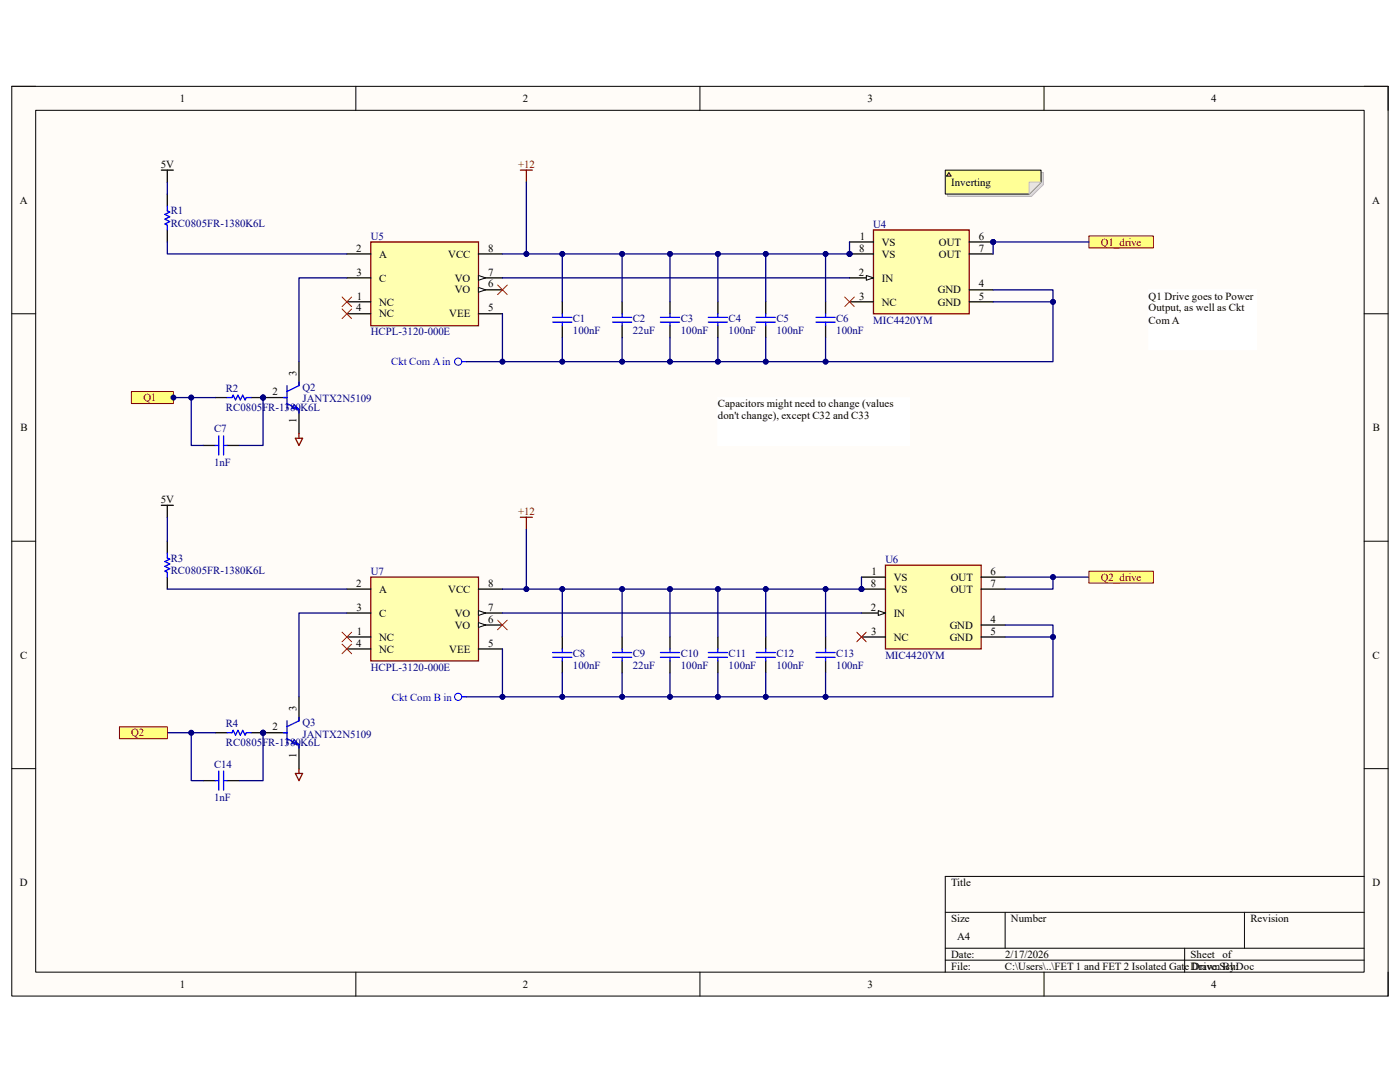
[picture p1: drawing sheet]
<svg xmlns="http://www.w3.org/2000/svg" width="279mm" height="216mm" viewBox="0 0 279 216" stroke-linecap="round" stroke-linejoin="round" font-family="sans-serif">
<path d="M2.3 17.2h274.7v181.6h-274.7z" fill-rule="evenodd" fill="#fffcf8"/>
<path d="M2.3 17.2h274.7v181.6h-274.7z" fill="none" stroke="#000" stroke-width=".2"/>
<path d="M7.1 22h265.1v172h-265.1z" fill-rule="evenodd" fill="#fffcf8"/>
<g fill="none" stroke="#000" stroke-width=".2">
<path d="M2.3 17.2h4.8M71 17.2v4.8M139.7 17.2v4.8M208.4 17.2v4.8M272.2 17.2h4.8v4.8M7.1 22h265.1v172h-265.1zM2.3 62.6h4.8M272.2 62.6h4.8M2.3 108h4.8M272.2 108h4.8M2.3 153.4h4.8M272.2 153.4h4.8"/>
<path d="M272.2 174.9h-83.6v19.1M71 194v4.8M139.7 194v4.8M188.6 182h83.6M188.6 189.2h83.6M188.6 191.6h83.6M200.6 182v7.2M208.4 194v4.8M236.4 189.2v4.8M248.4 182v7.2M277 194v4.8"/>
</g>
<path d="M32.2 33.9h2.4M33.4 33.9v2.4" fill="none" stroke="#000" stroke-width=".25"/>
<path d="M74 48.3h21.5v16.7h-21.5z" fill-rule="evenodd" fill="#ffffb0"/>
<path d="M74 48.3h21.5v16.7h-21.5z" fill="none" stroke="#800000" stroke-width=".25"/>
<path d="M69.2 50.7h4.8M69.2 55.4h4.8M95.5 50.7h4.8M95.5 55.4h4.8M69.2 60.2h4.8M69.2 62.6h4.8M95.5 62.6h4.8" fill="none" stroke="#000" stroke-width=".25"/>
<path d="M95.5 55l1.4 .4-1.4 .5z" fill="#f8fcff"/>
<path d="M95.5 55l1.4 .4-1.4 .5z" fill="none" stroke="#000" stroke-width=".2"/>
<path d="M95.5 57.8h4.8" fill="none" stroke="#000" stroke-width=".25"/>
<path d="M95.5 57.4l1.4 .4-1.4 .5z" fill="#f8fcff"/>
<path d="M95.5 57.4l1.4 .4-1.4 .5z" fill="none" stroke="#000" stroke-width=".2"/>
<circle cx="52.5" cy="79.3" r=".48" fill="#000080"/>
<circle cx="52.5" cy="79.3" r=".48" fill="none" stroke="#000080" stroke-width=".2"/>
<path d="M52.5 79.3h4.8" fill="none" stroke="#000" stroke-width=".25"/>
<circle cx="52.5" cy="79.3" r=".48" fill="#000080"/>
<circle cx="52.5" cy="79.3" r=".48" fill="none" stroke="#000080" stroke-width=".2"/>
<path d="M59.7 72.2v4.7M59.7 81.7v4.8M32.2 100.8h2.4M33.4 100.8v2.4" fill="none" stroke="#000" stroke-width=".25"/>
<path d="M56.6 79.3h.7M57.3 76.9v4.8M59.7 76.2v.7l-2.4 1.2M92.1 72.2h1M57.3 80.5l2.4 1.2M58.7 80.8l1 .9-1.5-.2zM59.7 81.7v.7" fill="none" stroke="#00f" stroke-width=".25"/>
<path d="M58.9 87.5h1.5l-.7 1.4zM59.7 86.5v1" fill="none" stroke="#800000" stroke-width=".25"/>
<circle cx="91.4" cy="72.2" r=".72" fill="none" stroke="#00f" stroke-width=".2"/>
<path d="M74 115.2h21.5v16.7h-21.5z" fill-rule="evenodd" fill="#ffffb0"/>
<path d="M74 115.2h21.5v16.7h-21.5z" fill="none" stroke="#800000" stroke-width=".25"/>
<path d="M69.2 117.5h4.8M95.5 117.5h4.8M69.2 122.3h4.8M69.2 127.1h4.8M69.2 129.5h4.8M95.5 122.3h4.8M95.5 129.5h4.8" fill="none" stroke="#000" stroke-width=".25"/>
<path d="M95.5 121.8l1.4 .5-1.4 .5z" fill="#f8fcff"/>
<path d="M95.5 121.8l1.4 .5-1.4 .5z" fill="none" stroke="#000" stroke-width=".2"/>
<path d="M95.5 124.7h4.8" fill="none" stroke="#000" stroke-width=".25"/>
<path d="M95.5 124.2l1.4 .5-1.4 .5z" fill="#f8fcff"/>
<path d="M95.5 124.2l1.4 .5-1.4 .5z" fill="none" stroke="#000" stroke-width=".2"/>
<circle cx="52.5" cy="146.2" r=".48" fill="#000080"/>
<circle cx="52.5" cy="146.2" r=".48" fill="none" stroke="#000080" stroke-width=".2"/>
<path d="M52.5 146.2h4.8" fill="none" stroke="#000" stroke-width=".25"/>
<circle cx="52.5" cy="146.2" r=".48" fill="#000080"/>
<circle cx="52.5" cy="146.2" r=".48" fill="none" stroke="#000080" stroke-width=".2"/>
<path d="M59.7 139v4.8M59.7 148.6v4.8" fill="none" stroke="#000" stroke-width=".25"/>
<path d="M56.6 146.2h.7M57.3 143.8v4.8M57.3 147.4l2.4 1.2M58.7 147.6l1 1-1.5-.2zM59.7 143.1v.7l-2.4 1.2M59.7 148.6v.7" fill="none" stroke="#00f" stroke-width=".25"/>
<path d="M58.9 154.3h1.5l-.7 1.5zM59.7 153.4v.9" fill="none" stroke="#800000" stroke-width=".25"/>
<circle cx="171.9" cy="117.5" r=".48" fill="#000080"/>
<circle cx="171.9" cy="117.5" r=".48" fill="none" stroke="#000080" stroke-width=".2"/>
<path d="M176.7 112.8h19.1v16.7h-19.1z" fill-rule="evenodd" fill="#ffffb0"/>
<path d="M176.7 112.8h19.1v16.7h-19.1z" fill="none" stroke="#800000" stroke-width=".25"/>
<path d="M171.9 122.3h4.8" fill="none" stroke="#000" stroke-width=".25"/>
<path d="M175.3 121.8l1.4 .5-1.4 .5z" fill="#f8fcff"/>
<path d="M175.3 121.8l1.4 .5-1.4 .5z" fill="none" stroke="#000" stroke-width=".2"/>
<path d="M171.9 115.2h4.8M171.9 117.5h4.8M171.9 127.1h4.8" fill="none" stroke="#000" stroke-width=".25"/>
<circle cx="171.9" cy="117.5" r=".48" fill="#000080"/>
<circle cx="171.9" cy="117.5" r=".48" fill="none" stroke="#000080" stroke-width=".2"/>
<path d="M195.8 115.2h4.8M195.8 117.5h4.8M195.8 124.7h4.8M195.8 127.1h4.8" fill="none" stroke="#000" stroke-width=".25"/>
<circle cx="91.4" cy="139" r=".72" fill="none" stroke="#00f" stroke-width=".2"/>
<path d="M92.1 139h1" fill="none" stroke="#00f" stroke-width=".25"/>
<path d="M143.3 79.3h38.2v9.6h-38.2z" fill-rule="evenodd" fill="#fff"/>
<path d="M143.3 79.3h38.2v9.6h-38.2z" fill="none" stroke="#fff" stroke-width=".2"/>
<circle cx="169.5" cy="50.7" r=".48" fill="#000080"/>
<circle cx="169.5" cy="50.7" r=".48" fill="none" stroke="#000080" stroke-width=".2"/>
<circle cx="198.2" cy="48.3" r=".48" fill="#000080"/>
<circle cx="198.2" cy="48.3" r=".48" fill="none" stroke="#000080" stroke-width=".2"/>
<path d="M174.3 45.9h19.1v16.7h-19.1z" fill-rule="evenodd" fill="#ffffb0"/>
<path d="M174.3 45.9h19.1v16.7h-19.1z" fill="none" stroke="#800000" stroke-width=".25"/>
<path d="M169.5 55.4h4.8" fill="none" stroke="#000" stroke-width=".25"/>
<path d="M172.9 55l1.4 .4-1.4 .5z" fill="#f8fcff"/>
<path d="M172.9 55l1.4 .4-1.4 .5z" fill="none" stroke="#000" stroke-width=".2"/>
<path d="M169.5 48.3h4.8M169.5 50.7h4.8M169.5 60.2h4.8" fill="none" stroke="#000" stroke-width=".25"/>
<circle cx="169.5" cy="50.7" r=".48" fill="#000080"/>
<circle cx="169.5" cy="50.7" r=".48" fill="none" stroke="#000080" stroke-width=".2"/>
<path d="M193.4 57.8h4.8M193.4 48.3h4.8M193.4 60.2h4.8" fill="none" stroke="#000" stroke-width=".25"/>
<circle cx="198.2" cy="48.3" r=".48" fill="#000080"/>
<circle cx="198.2" cy="48.3" r=".48" fill="none" stroke="#000080" stroke-width=".2"/>
<g fill="none" stroke="#000" stroke-width=".25">
<path d="M33.4 38.7v2.4M33.4 45.9v2.4M193.4 50.7h4.8M112.2 60.2v2.4M112.2 65v2.4M124.2 60.2v2.4M124.2 65v2.4M133.7 60.2v2.4M133.7 65v2.4M143.3 60.2v2.4M143.3 65v2.4M152.8 60.2v2.4"/>
<path d="M152.8 65v2.4M164.8 60.2v2.4M164.8 65v2.4M40.6 88.9h2.3M45.3 88.9h2.4M33.4 108v2.4M33.4 115.2v2.3M112.2 127.1v2.4M112.2 131.9v2.4M124.2 127.1v2.4M124.2 131.9v2.4M133.7 127.1v2.4"/>
<path d="M133.7 131.9v2.4M143.3 127.1v2.4M143.3 131.9v2.4M152.8 127.1v2.4M152.8 131.9v2.4M164.8 127.1v2.4M164.8 131.9v2.4M40.6 155.8h2.3M45.3 155.8h2.4"/>
</g>
<g fill="none" stroke="#f00" stroke-width=".2">
<path d="M68.3 59.3l1.9 1.9M70.2 59.3l-1.9 1.9M99.3 56.9l1.9 1.9M101.2 56.9l-1.9 1.9M168.6 59.3l1.9 1.9M170.5 59.3l-1.9 1.9M68.3 61.7l1.9 1.9M70.2 61.7l-1.9 1.9M68.3 126.1l1.9 2M68.3 128.5l1.9 1.9M70.2 126.1l-1.9 2M70.2 128.5l-1.9 1.9"/>
<path d="M99.3 123.8l1.9 1.9M101.2 123.8l-1.9 1.9M171 126.1l1.9 2M172.9 126.1l-1.9 2"/>
</g>
<g fill="none" stroke="#00f" stroke-width=".25">
<path d="M33.4 41.1v1l.5 .2-1 .5 1 .5-1 .4 1 .5-1 .5 .5 .2v1M110.3 63.3h3.8M110.3 64.3h3.8M112.2 62.6v.7M112.2 64.3v.7M122.2 63.3h3.9M122.2 64.3h3.9M124.2 62.6v.7M124.2 64.3v.7M131.8 63.3h3.8M131.8 64.3h3.8M133.7 62.6v.7"/>
<path d="M133.7 64.3v.7M141.4 63.3h3.8M141.4 64.3h3.8M143.3 62.6v.7M143.3 64.3v.7M150.9 63.3h3.8M150.9 64.3h3.8M152.8 62.6v.7M152.8 64.3v.7M162.9 63.3h3.8M162.9 64.3h3.8M164.8 62.6v.7"/>
<path d="M164.8 64.3v.7M42.9 88.9h.8M43.7 87v3.8M44.6 87v3.8M44.6 88.9h.7M33.4 110.4v.9l.5 .3-1 .5 1 .4-1 .5 1 .5-1 .5 .5 .2v1M110.3 130.2h3.8M110.3 131.2h3.8M112.2 129.5v.7M112.2 131.2v.7M122.2 130.2h3.9M122.2 131.2h3.9"/>
<path d="M124.2 129.5v.7M124.2 131.2v.7M131.8 130.2h3.8M131.8 131.2h3.8M133.7 129.5v.7M133.7 131.2v.7M141.4 130.2h3.8M141.4 131.2h3.8M143.3 129.5v.7M143.3 131.2v.7M150.9 130.2h3.8M150.9 131.2h3.8"/>
<path d="M152.8 129.5v.7M152.8 131.2v.7M162.9 130.2h3.8M162.9 131.2h3.8M164.8 129.5v.7M164.8 131.2v.7M42.9 155.8h.8M43.7 153.9v3.8M44.6 153.9v3.8M44.6 155.8h.7"/>
</g>
<circle cx="52.5" cy="146.2" r=".48" fill="#000080"/>
<circle cx="52.5" cy="146.2" r=".48" fill="none" stroke="#000080" stroke-width=".2"/>
<path d="M42.9 146.2h2.4M50.1 146.2h2.4" fill="none" stroke="#000" stroke-width=".25"/>
<circle cx="52.5" cy="146.2" r=".48" fill="#000080"/>
<circle cx="52.5" cy="146.2" r=".48" fill="none" stroke="#000080" stroke-width=".2"/>
<path d="M45.3 146.2h1l.2-.5 .5 1 .5-1 .5 1 .4-1 .5 1 .3-.5h.9" fill="none" stroke="#00f" stroke-width=".25"/>
<circle cx="52.5" cy="79.3" r=".48" fill="#000080"/>
<circle cx="52.5" cy="79.3" r=".48" fill="none" stroke="#000080" stroke-width=".2"/>
<path d="M42.9 79.3h2.4M50.1 79.3h2.4" fill="none" stroke="#000" stroke-width=".25"/>
<circle cx="52.5" cy="79.3" r=".48" fill="#000080"/>
<circle cx="52.5" cy="79.3" r=".48" fill="none" stroke="#000080" stroke-width=".2"/>
<path d="M45.3 79.3h1l.2-.4 .5 .9 .5-.9 .5 .9 .4-.9 .5 .9 .3-.5h.9" fill="none" stroke="#00f" stroke-width=".25"/>
<path d="M217.3 47.1h12.9v2.4h-12.9z" fill-rule="evenodd" fill="#ffff80"/>
<path d="M217.3 47.1h12.9v2.4h-12.9z" fill="none" stroke="#800000" stroke-width=".2"/>
<path d="M33.4 36.3v2.4M69.2 55.4h-9.5v16.8M52.5 79.3v9.6h-4.8" fill="none" stroke="#000080" stroke-width=".25"/>
<circle cx="52.5" cy="79.3" r=".48" fill="#000080"/>
<circle cx="52.5" cy="79.3" r=".48" fill="none" stroke="#000080" stroke-width=".2"/>
<path d="M42.9 79.3h-4.7v9.6h2.4" fill="none" stroke="#000080" stroke-width=".25"/>
<circle cx="38.2" cy="79.3" r=".48" fill="#000080"/>
<circle cx="38.2" cy="79.3" r=".48" fill="none" stroke="#000080" stroke-width=".2"/>
<path d="M33.4 79.3h4.8" fill="none" stroke="#000080" stroke-width=".25"/>
<circle cx="38.2" cy="79.3" r=".48" fill="#000080"/>
<circle cx="38.2" cy="79.3" r=".48" fill="none" stroke="#000080" stroke-width=".2"/>
<circle cx="34.6" cy="79.3" r=".48" fill="#000080"/>
<circle cx="34.6" cy="79.3" r=".48" fill="none" stroke="#000080" stroke-width=".2"/>
<path d="M100.3 55.4h69.2M100.3 62.6v9.6h-7.2" fill="none" stroke="#000080" stroke-width=".25"/>
<circle cx="100.3" cy="72.2" r=".48" fill="#000080"/>
<circle cx="100.3" cy="72.2" r=".48" fill="none" stroke="#000080" stroke-width=".2"/>
<path d="M198.2 60.2h11.9v12h-109.8" fill="none" stroke="#000080" stroke-width=".25"/>
<circle cx="100.3" cy="72.2" r=".48" fill="#000080"/>
<circle cx="100.3" cy="72.2" r=".48" fill="none" stroke="#000080" stroke-width=".2"/>
<circle cx="112.2" cy="72.2" r=".48" fill="#000080"/>
<circle cx="112.2" cy="72.2" r=".48" fill="none" stroke="#000080" stroke-width=".2"/>
<circle cx="124.2" cy="72.2" r=".48" fill="#000080"/>
<circle cx="124.2" cy="72.2" r=".48" fill="none" stroke="#000080" stroke-width=".2"/>
<circle cx="133.7" cy="72.2" r=".48" fill="#000080"/>
<circle cx="133.7" cy="72.2" r=".48" fill="none" stroke="#000080" stroke-width=".2"/>
<circle cx="143.3" cy="72.2" r=".48" fill="#000080"/>
<circle cx="143.3" cy="72.2" r=".48" fill="none" stroke="#000080" stroke-width=".2"/>
<circle cx="152.8" cy="72.2" r=".48" fill="#000080"/>
<circle cx="152.8" cy="72.2" r=".48" fill="none" stroke="#000080" stroke-width=".2"/>
<circle cx="164.8" cy="72.2" r=".48" fill="#000080"/>
<circle cx="164.8" cy="72.2" r=".48" fill="none" stroke="#000080" stroke-width=".2"/>
<circle cx="210.1" cy="60.2" r=".48" fill="#000080"/>
<circle cx="210.1" cy="60.2" r=".48" fill="none" stroke="#000080" stroke-width=".2"/>
<path d="M198.2 57.8h11.9v2.4" fill="none" stroke="#000080" stroke-width=".25"/>
<circle cx="210.1" cy="60.2" r=".48" fill="#000080"/>
<circle cx="210.1" cy="60.2" r=".48" fill="none" stroke="#000080" stroke-width=".2"/>
<path d="M112.2 50.7v9.5" fill="none" stroke="#000080" stroke-width=".25"/>
<circle cx="112.2" cy="50.7" r=".48" fill="#000080"/>
<circle cx="112.2" cy="50.7" r=".48" fill="none" stroke="#000080" stroke-width=".2"/>
<path d="M124.2 50.7v9.5" fill="none" stroke="#000080" stroke-width=".25"/>
<circle cx="124.2" cy="50.7" r=".48" fill="#000080"/>
<circle cx="124.2" cy="50.7" r=".48" fill="none" stroke="#000080" stroke-width=".2"/>
<path d="M133.7 50.7v9.5" fill="none" stroke="#000080" stroke-width=".25"/>
<circle cx="133.7" cy="50.7" r=".48" fill="#000080"/>
<circle cx="133.7" cy="50.7" r=".48" fill="none" stroke="#000080" stroke-width=".2"/>
<path d="M143.3 50.7v9.5" fill="none" stroke="#000080" stroke-width=".25"/>
<circle cx="143.3" cy="50.7" r=".48" fill="#000080"/>
<circle cx="143.3" cy="50.7" r=".48" fill="none" stroke="#000080" stroke-width=".2"/>
<path d="M152.8 50.7v9.5" fill="none" stroke="#000080" stroke-width=".25"/>
<circle cx="152.8" cy="50.7" r=".48" fill="#000080"/>
<circle cx="152.8" cy="50.7" r=".48" fill="none" stroke="#000080" stroke-width=".2"/>
<path d="M112.2 67.4v4.8" fill="none" stroke="#000080" stroke-width=".25"/>
<circle cx="112.2" cy="72.2" r=".48" fill="#000080"/>
<circle cx="112.2" cy="72.2" r=".48" fill="none" stroke="#000080" stroke-width=".2"/>
<path d="M124.2 67.4v4.8" fill="none" stroke="#000080" stroke-width=".25"/>
<circle cx="124.2" cy="72.2" r=".48" fill="#000080"/>
<circle cx="124.2" cy="72.2" r=".48" fill="none" stroke="#000080" stroke-width=".2"/>
<path d="M133.7 67.4v4.8" fill="none" stroke="#000080" stroke-width=".25"/>
<circle cx="133.7" cy="72.2" r=".48" fill="#000080"/>
<circle cx="133.7" cy="72.2" r=".48" fill="none" stroke="#000080" stroke-width=".2"/>
<path d="M143.3 67.4v4.8" fill="none" stroke="#000080" stroke-width=".25"/>
<circle cx="143.3" cy="72.2" r=".48" fill="#000080"/>
<circle cx="143.3" cy="72.2" r=".48" fill="none" stroke="#000080" stroke-width=".2"/>
<path d="M152.8 67.4v4.8" fill="none" stroke="#000080" stroke-width=".25"/>
<circle cx="152.8" cy="72.2" r=".48" fill="#000080"/>
<circle cx="152.8" cy="72.2" r=".48" fill="none" stroke="#000080" stroke-width=".2"/>
<path d="M164.8 67.4v4.8" fill="none" stroke="#000080" stroke-width=".25"/>
<circle cx="164.8" cy="72.2" r=".48" fill="#000080"/>
<circle cx="164.8" cy="72.2" r=".48" fill="none" stroke="#000080" stroke-width=".2"/>
<path d="M33.4 103.2v4.8M33.4 117.5h35.8M69.2 122.3h-9.5v16.7M52.5 146.2v9.6h-4.8" fill="none" stroke="#000080" stroke-width=".25"/>
<circle cx="52.5" cy="146.2" r=".48" fill="#000080"/>
<circle cx="52.5" cy="146.2" r=".48" fill="none" stroke="#000080" stroke-width=".2"/>
<path d="M42.9 146.2h-4.7v9.6h2.4" fill="none" stroke="#000080" stroke-width=".25"/>
<circle cx="38.2" cy="146.2" r=".48" fill="#000080"/>
<circle cx="38.2" cy="146.2" r=".48" fill="none" stroke="#000080" stroke-width=".2"/>
<path d="M33.4 146.2h4.8" fill="none" stroke="#000080" stroke-width=".25"/>
<circle cx="38.2" cy="146.2" r=".48" fill="#000080"/>
<circle cx="38.2" cy="146.2" r=".48" fill="none" stroke="#000080" stroke-width=".2"/>
<path d="M171.9 115.2v2.3h-71.6M100.3 122.3h71.6" fill="none" stroke="#000080" stroke-width=".25"/>
<circle cx="105.1" cy="117.5" r=".48" fill="#000080"/>
<circle cx="105.1" cy="117.5" r=".48" fill="none" stroke="#000080" stroke-width=".2"/>
<circle cx="112.2" cy="117.5" r=".48" fill="#000080"/>
<circle cx="112.2" cy="117.5" r=".48" fill="none" stroke="#000080" stroke-width=".2"/>
<circle cx="124.2" cy="117.5" r=".48" fill="#000080"/>
<circle cx="124.2" cy="117.5" r=".48" fill="none" stroke="#000080" stroke-width=".2"/>
<circle cx="133.7" cy="117.5" r=".48" fill="#000080"/>
<circle cx="133.7" cy="117.5" r=".48" fill="none" stroke="#000080" stroke-width=".2"/>
<circle cx="143.3" cy="117.5" r=".48" fill="#000080"/>
<circle cx="143.3" cy="117.5" r=".48" fill="none" stroke="#000080" stroke-width=".2"/>
<circle cx="152.8" cy="117.5" r=".48" fill="#000080"/>
<circle cx="152.8" cy="117.5" r=".48" fill="none" stroke="#000080" stroke-width=".2"/>
<circle cx="164.8" cy="117.5" r=".48" fill="#000080"/>
<circle cx="164.8" cy="117.5" r=".48" fill="none" stroke="#000080" stroke-width=".2"/>
<circle cx="171.9" cy="117.5" r=".48" fill="#000080"/>
<circle cx="171.9" cy="117.5" r=".48" fill="none" stroke="#000080" stroke-width=".2"/>
<path d="M200.6 115.2h9.5v2.3h-9.5" fill="none" stroke="#000080" stroke-width=".25"/>
<circle cx="210.1" cy="115.2" r=".48" fill="#000080"/>
<circle cx="210.1" cy="115.2" r=".48" fill="none" stroke="#000080" stroke-width=".2"/>
<path d="M210.1 115.2h7.2" fill="none" stroke="#000080" stroke-width=".25"/>
<circle cx="210.1" cy="115.2" r=".48" fill="#000080"/>
<circle cx="210.1" cy="115.2" r=".48" fill="none" stroke="#000080" stroke-width=".2"/>
<path d="M100.3 129.5v9.5h-7.2" fill="none" stroke="#000080" stroke-width=".25"/>
<circle cx="100.3" cy="139" r=".48" fill="#000080"/>
<circle cx="100.3" cy="139" r=".48" fill="none" stroke="#000080" stroke-width=".2"/>
<path d="M200.6 127.1h9.5v11.9h-109.8" fill="none" stroke="#000080" stroke-width=".25"/>
<circle cx="100.3" cy="139" r=".48" fill="#000080"/>
<circle cx="100.3" cy="139" r=".48" fill="none" stroke="#000080" stroke-width=".2"/>
<circle cx="112.2" cy="139" r=".48" fill="#000080"/>
<circle cx="112.2" cy="139" r=".48" fill="none" stroke="#000080" stroke-width=".2"/>
<circle cx="124.2" cy="139" r=".48" fill="#000080"/>
<circle cx="124.2" cy="139" r=".48" fill="none" stroke="#000080" stroke-width=".2"/>
<circle cx="133.7" cy="139" r=".48" fill="#000080"/>
<circle cx="133.7" cy="139" r=".48" fill="none" stroke="#000080" stroke-width=".2"/>
<circle cx="143.3" cy="139" r=".48" fill="#000080"/>
<circle cx="143.3" cy="139" r=".48" fill="none" stroke="#000080" stroke-width=".2"/>
<circle cx="152.8" cy="139" r=".48" fill="#000080"/>
<circle cx="152.8" cy="139" r=".48" fill="none" stroke="#000080" stroke-width=".2"/>
<circle cx="164.8" cy="139" r=".48" fill="#000080"/>
<circle cx="164.8" cy="139" r=".48" fill="none" stroke="#000080" stroke-width=".2"/>
<circle cx="210.1" cy="127.1" r=".48" fill="#000080"/>
<circle cx="210.1" cy="127.1" r=".48" fill="none" stroke="#000080" stroke-width=".2"/>
<path d="M200.6 124.7h9.5v2.4" fill="none" stroke="#000080" stroke-width=".25"/>
<circle cx="210.1" cy="127.1" r=".48" fill="#000080"/>
<circle cx="210.1" cy="127.1" r=".48" fill="none" stroke="#000080" stroke-width=".2"/>
<path d="M112.2 117.5v9.6" fill="none" stroke="#000080" stroke-width=".25"/>
<circle cx="112.2" cy="117.5" r=".48" fill="#000080"/>
<circle cx="112.2" cy="117.5" r=".48" fill="none" stroke="#000080" stroke-width=".2"/>
<path d="M124.2 117.5v9.6" fill="none" stroke="#000080" stroke-width=".25"/>
<circle cx="124.2" cy="117.5" r=".48" fill="#000080"/>
<circle cx="124.2" cy="117.5" r=".48" fill="none" stroke="#000080" stroke-width=".2"/>
<path d="M133.7 117.5v9.6" fill="none" stroke="#000080" stroke-width=".25"/>
<circle cx="133.7" cy="117.5" r=".48" fill="#000080"/>
<circle cx="133.7" cy="117.5" r=".48" fill="none" stroke="#000080" stroke-width=".2"/>
<path d="M143.3 117.5v9.6" fill="none" stroke="#000080" stroke-width=".25"/>
<circle cx="143.3" cy="117.5" r=".48" fill="#000080"/>
<circle cx="143.3" cy="117.5" r=".48" fill="none" stroke="#000080" stroke-width=".2"/>
<path d="M152.8 117.5v9.6" fill="none" stroke="#000080" stroke-width=".25"/>
<circle cx="152.8" cy="117.5" r=".48" fill="#000080"/>
<circle cx="152.8" cy="117.5" r=".48" fill="none" stroke="#000080" stroke-width=".2"/>
<path d="M164.8 117.5v9.6" fill="none" stroke="#000080" stroke-width=".25"/>
<circle cx="164.8" cy="117.5" r=".48" fill="#000080"/>
<circle cx="164.8" cy="117.5" r=".48" fill="none" stroke="#000080" stroke-width=".2"/>
<path d="M112.2 134.3v4.7" fill="none" stroke="#000080" stroke-width=".25"/>
<circle cx="112.2" cy="139" r=".48" fill="#000080"/>
<circle cx="112.2" cy="139" r=".48" fill="none" stroke="#000080" stroke-width=".2"/>
<path d="M124.2 134.3v4.7" fill="none" stroke="#000080" stroke-width=".25"/>
<circle cx="124.2" cy="139" r=".48" fill="#000080"/>
<circle cx="124.2" cy="139" r=".48" fill="none" stroke="#000080" stroke-width=".2"/>
<path d="M133.7 134.3v4.7" fill="none" stroke="#000080" stroke-width=".25"/>
<circle cx="133.7" cy="139" r=".48" fill="#000080"/>
<circle cx="133.7" cy="139" r=".48" fill="none" stroke="#000080" stroke-width=".2"/>
<path d="M143.3 134.3v4.7" fill="none" stroke="#000080" stroke-width=".25"/>
<circle cx="143.3" cy="139" r=".48" fill="#000080"/>
<circle cx="143.3" cy="139" r=".48" fill="none" stroke="#000080" stroke-width=".2"/>
<path d="M152.8 134.3v4.7" fill="none" stroke="#000080" stroke-width=".25"/>
<circle cx="152.8" cy="139" r=".48" fill="#000080"/>
<circle cx="152.8" cy="139" r=".48" fill="none" stroke="#000080" stroke-width=".2"/>
<path d="M164.8 134.3v4.7" fill="none" stroke="#000080" stroke-width=".25"/>
<circle cx="164.8" cy="139" r=".48" fill="#000080"/>
<circle cx="164.8" cy="139" r=".48" fill="none" stroke="#000080" stroke-width=".2"/>
<path d="M33.4 48.3v2.4h35.8M217.3 48.3h-19.1v2.4" fill="none" stroke="#000080" stroke-width=".25"/>
<circle cx="198.2" cy="48.3" r=".48" fill="#000080"/>
<circle cx="198.2" cy="48.3" r=".48" fill="none" stroke="#000080" stroke-width=".2"/>
<path d="M100.3 50.7h64.5v9.5" fill="none" stroke="#000080" stroke-width=".25"/>
<circle cx="164.8" cy="50.7" r=".48" fill="#000080"/>
<circle cx="164.8" cy="50.7" r=".48" fill="none" stroke="#000080" stroke-width=".2"/>
<circle cx="152.8" cy="50.7" r=".48" fill="#000080"/>
<circle cx="152.8" cy="50.7" r=".48" fill="none" stroke="#000080" stroke-width=".2"/>
<circle cx="143.3" cy="50.7" r=".48" fill="#000080"/>
<circle cx="143.3" cy="50.7" r=".48" fill="none" stroke="#000080" stroke-width=".2"/>
<circle cx="133.7" cy="50.7" r=".48" fill="#000080"/>
<circle cx="133.7" cy="50.7" r=".48" fill="none" stroke="#000080" stroke-width=".2"/>
<circle cx="124.2" cy="50.7" r=".48" fill="#000080"/>
<circle cx="124.2" cy="50.7" r=".48" fill="none" stroke="#000080" stroke-width=".2"/>
<circle cx="112.2" cy="50.7" r=".48" fill="#000080"/>
<circle cx="112.2" cy="50.7" r=".48" fill="none" stroke="#000080" stroke-width=".2"/>
<circle cx="105.1" cy="50.7" r=".48" fill="#000080"/>
<circle cx="105.1" cy="50.7" r=".48" fill="none" stroke="#000080" stroke-width=".2"/>
<path d="M169.5 48.3v2.4" fill="none" stroke="#000080" stroke-width=".25"/>
<circle cx="169.5" cy="50.7" r=".48" fill="#000080"/>
<circle cx="169.5" cy="50.7" r=".48" fill="none" stroke="#000080" stroke-width=".2"/>
<path d="M164.8 50.7h4.7" fill="none" stroke="#000080" stroke-width=".25"/>
<circle cx="164.8" cy="50.7" r=".48" fill="#000080"/>
<circle cx="164.8" cy="50.7" r=".48" fill="none" stroke="#000080" stroke-width=".2"/>
<circle cx="169.5" cy="50.7" r=".48" fill="#000080"/>
<circle cx="169.5" cy="50.7" r=".48" fill="none" stroke="#000080" stroke-width=".2"/>
<path d="M217.3 114h12.9v2.4h-12.9z" fill-rule="evenodd" fill="#ffff80"/>
<path d="M217.3 114h12.9v2.4h-12.9z" fill="none" stroke="#800000" stroke-width=".2"/>
<path d="M103.9 33.9h2.3M105.1 33.9v2.4" fill="none" stroke="#800000" stroke-width=".25"/>
<path d="M105.1 36.3v14.4" fill="none" stroke="#000080" stroke-width=".25"/>
<circle cx="105.1" cy="50.7" r=".48" fill="#000080"/>
<circle cx="105.1" cy="50.7" r=".48" fill="none" stroke="#000080" stroke-width=".2"/>
<path d="M103.9 103.2h2.3M105.1 103.2v2.4" fill="none" stroke="#800000" stroke-width=".25"/>
<path d="M105.1 105.6v11.9" fill="none" stroke="#000080" stroke-width=".25"/>
<circle cx="105.1" cy="117.5" r=".48" fill="#000080"/>
<circle cx="105.1" cy="117.5" r=".48" fill="none" stroke="#000080" stroke-width=".2"/>
<path d="M26.2 78.1h8.4v2.4h-8.4z" fill-rule="evenodd" fill="#ffff80"/>
<path d="M26.2 78.1h8.4v2.4h-8.4z" fill="none" stroke="#800000" stroke-width=".2"/>
<circle cx="34.6" cy="79.3" r=".48" fill="#000080"/>
<circle cx="34.6" cy="79.3" r=".48" fill="none" stroke="#000080" stroke-width=".2"/>
<path d="M23.8 145h9.6v2.4h-9.6z" fill-rule="evenodd" fill="#ffff80"/>
<path d="M23.8 145h9.6v2.4h-9.6z" fill="none" stroke="#800000" stroke-width=".2"/>
<path d="M229.3 57.8h21.5v12h-21.5z" fill-rule="evenodd" fill="#fff"/>
<path d="M229.3 57.8h21.5v12h-21.5z" fill="none" stroke="#fff" stroke-width=".2"/>
<path d="M189.1 34.4h19.1v2.4l-2.4 2.4h-16.7z" fill-rule="evenodd" fill="#e0ddd7"/>
<path d="M189.1 34.4h19.1v2.4l-2.4 2.4h-16.7z" fill="none" stroke="#bfbdba" stroke-width=".2"/>
<path d="M188.6 34h19.2v2.3l-2.4 2.4h-16.8z" fill-rule="evenodd" fill="#ffff96"/>
<path d="M188.6 34h19.2v2.3l-2.4 2.4h-16.8z" fill="none" stroke="#000" stroke-width=".2"/>
<path d="M205.4 36.3h2.4l-2.4 2.4z" fill="#f2f0d8"/>
<path d="M205.4 36.3h2.4l-2.4 2.4z" fill="none" stroke="#bfbdba" stroke-width=".2"/>
<path d="M189.4 34.4l.4 .7h-.9z" fill="#ffcc78"/>
<path d="M189.4 34.4l.4 .7h-.9z" fill="none" stroke="#300" stroke-width=".2"/>
<g font-size="2.2">
<text x="35.9" y="20.4">1</text>
<text x="104.4" y="20.4">2</text>
<text x="173.1" y="20.4">3</text>
<text x="241.7" y="20.4">4</text>
<text x="32.1" y="33.5">5V</text>
<text x="3.9" y="40.6">A</text>
<text x="189.8" y="37.1">Inverting</text>
<text x="273.9" y="40.6">A</text>
<text x="171.6" y="47.8">1</text>
<text x="195.3" y="47.8">6</text>
<text x="71.1" y="50.2">2</text>
<text x="75.6" y="51.4">A</text>
<text x="89.5" y="51.4">VCC</text>
<text x="97.4" y="50.2">8</text>
<text x="171.4" y="50.2">8</text>
<text x="176" y="49">VS</text>
<text x="176" y="51.4">VS</text>
<text x="187.4" y="49">OUT</text>
<text x="187.4" y="51.4">OUT</text>
<text x="195.3" y="50.2">7</text>
<text x="71.2" y="55">3</text>
<text x="71.2" y="59.8">1</text>
<text x="75.6" y="56.2">C</text>
<text x="90.8" y="56.2">VO</text>
<text x="90.8" y="58.5">VO</text>
<text x="97.4" y="55">7</text>
<text x="97.4" y="57.4">6</text>
<text x="171.4" y="55">2</text>
<text x="171.5" y="59.8">3</text>
<text x="176" y="56.2">IN</text>
<text x="187.2" y="58.5">GND</text>
<text x="195.3" y="57.4">4</text>
<text x="195.3" y="59.8">5</text>
<text x="229.2" y="59.8">Q1 Drive goes to Power</text>
<text x="71.1" y="62.1">4</text>
<text x="75.6" y="61">NC</text>
<text x="75.6" y="63.3">NC</text>
<text x="89.7" y="63.3">VEE</text>
<text x="97.4" y="62.1">5</text>
<text x="176" y="61">NC</text>
<text x="187.2" y="61">GND</text>
<text x="229.2" y="62.1">Output, as well as Ckt</text>
<text x="229.2" y="64.6">Com A</text>
<text x="59.2" y="75" transform="rotate(-90 59.2 75)">3</text>
<text x="54.4" y="78.9">2</text>
<text x="143.3" y="81.3">Capacitors might need to change (values</text>
<text x="143.3" y="83.7">don't change), except C32 and C33</text>
<text x="4.1" y="86">B</text>
<text x="59.2" y="84.5" transform="rotate(-90 59.2 84.5)">1</text>
<text x="274" y="86">B</text>
<text x="32.1" y="100.4">5V</text>
<text x="71.1" y="117.1">2</text>
<text x="75.6" y="118.3">A</text>
<text x="89.5" y="118.3">VCC</text>
<text x="97.4" y="117.1">8</text>
<text x="173.8" y="117.1">8</text>
<text x="173.9" y="114.7">1</text>
<text x="178.4" y="115.9">VS</text>
<text x="178.4" y="118.3">VS</text>
<text x="189.7" y="115.9">OUT</text>
<text x="189.7" y="118.3">OUT</text>
<text x="197.7" y="114.7">6</text>
<text x="197.7" y="117.1">7</text>
<text x="71.2" y="121.9">3</text>
<text x="75.6" y="123.1">C</text>
<text x="90.8" y="123.1">VO</text>
<text x="90.8" y="125.4">VO</text>
<text x="97.4" y="121.9">7</text>
<text x="97.4" y="124.2">6</text>
<text x="173.8" y="121.9">2</text>
<text x="178.4" y="123.1">IN</text>
<text x="189.5" y="125.4">GND</text>
<text x="197.7" y="124.2">4</text>
<text x="4" y="131.4">C</text>
<text x="71.1" y="129">4</text>
<text x="71.2" y="126.7">1</text>
<text x="75.6" y="127.8">NC</text>
<text x="75.6" y="130.2">NC</text>
<text x="89.7" y="130.2">VEE</text>
<text x="97.4" y="129">5</text>
<text x="173.9" y="126.7">3</text>
<text x="178.4" y="127.8">NC</text>
<text x="189.5" y="127.8">GND</text>
<text x="197.7" y="126.7">5</text>
<text x="273.9" y="131.4">C</text>
<text x="59.2" y="141.9" transform="rotate(-90 59.2 141.9)">3</text>
<text x="54.4" y="145.8">2</text>
<text x="59.2" y="151.3" transform="rotate(-90 59.2 151.3)">1</text>
<text x="4" y="176.8">D</text>
<text x="189.8" y="176.8">Title</text>
<text x="273.9" y="176.8">D</text>
<text x="189.8" y="184">Size</text>
<text x="201.8" y="184">Number</text>
<text x="249.6" y="184">Revision</text>
<text x="189.8" y="191.1">Date:</text>
<text x="191" y="187.5">A4</text>
<text x="200.6" y="191.1">2/17/2026</text>
<text x="237.6" y="191.1">Sheet</text>
<text x="244" y="191.1">of</text>
<text x="35.9" y="197.1">1</text>
<text x="104.4" y="197.1">2</text>
<text x="173.1" y="197.1">3</text>
<text x="189.8" y="193.5">File:</text>
<text x="200.6" y="193.5">C:\Users\..\FET 1 and FET 2 Isolated Gate Drive.SchDoc</text>
<text x="237.6" y="193.5">Drawn By:</text>
<text x="241.7" y="197.1">4</text>
</g>
<g font-size="2.2" fill="#800000">
<text x="103.4" y="33.5">+12</text>
<text x="219.7" y="49">Q1_drive</text>
<text x="28.6" y="80.1">Q1</text>
<text x="103.4" y="102.7">+12</text>
<text x="219.7" y="115.9">Q2_drive</text>
<text x="26.2" y="146.9">Q2</text>
</g>
<g font-size="2.2" fill="#000080">
<text x="34.1" y="42.8">R1</text>
<text x="34.1" y="45.2">RC0805FR-1380K6L</text>
<text x="74" y="47.8">U5</text>
<text x="174.3" y="45.4">U4</text>
<text x="114.3" y="64.3">C1</text>
<text x="126.3" y="64.3">C2</text>
<text x="135.8" y="64.3">C3</text>
<text x="145.4" y="64.3">C4</text>
<text x="154.9" y="64.3">C5</text>
<text x="166.9" y="64.3">C6</text>
<text x="174.3" y="64.6">MIC4420YM</text>
<text x="74" y="66.9">HCPL-3120-000E</text>
<text x="114.3" y="66.7">100nF</text>
<text x="126.3" y="66.7">22uF</text>
<text x="135.8" y="66.7">100nF</text>
<text x="145.4" y="66.7">100nF</text>
<text x="154.9" y="66.7">100nF</text>
<text x="166.9" y="66.7">100nF</text>
<text x="60.4" y="77.9">Q2</text>
<text x="45.1" y="78.1">R2</text>
<text x="45.1" y="82">RC0805FR-1380K6L</text>
<text x="60.4" y="80.3">JANTX2N5109</text>
<text x="42.7" y="86.3">C7</text>
<text x="42.7" y="93">1nF</text>
<text x="34.1" y="112.1">R3</text>
<text x="176.7" y="112.3">U6</text>
<text x="34.1" y="114.5">RC0805FR-1380K6L</text>
<text x="74" y="114.7">U7</text>
<text x="114.3" y="131.2">C8</text>
<text x="126.3" y="131.2">C9</text>
<text x="135.8" y="131.2">C10</text>
<text x="145.4" y="131.2">C11</text>
<text x="154.9" y="131.2">C12</text>
<text x="166.9" y="131.2">C13</text>
<text x="176.7" y="131.4">MIC4420YM</text>
<text x="74" y="133.8">HCPL-3120-000E</text>
<text x="114.3" y="133.6">100nF</text>
<text x="126.3" y="133.6">22uF</text>
<text x="135.8" y="133.6">100nF</text>
<text x="145.4" y="133.6">100nF</text>
<text x="154.9" y="133.6">100nF</text>
<text x="166.9" y="133.6">100nF</text>
<text x="45.1" y="145">R4</text>
<text x="45.1" y="148.8">RC0805FR-1380K6L</text>
<text x="60.4" y="144.8">Q3</text>
<text x="60.4" y="147.2">JANTX2N5109</text>
<text x="42.7" y="153.2">C14</text>
<text x="42.7" y="159.9">1nF</text>
</g>
<g font-size="2.2" fill="#00f">
<text x="78.1" y="72.9">Ckt Com A in</text>
<text x="78.2" y="139.8">Ckt Com B in</text>
</g>
</svg>
